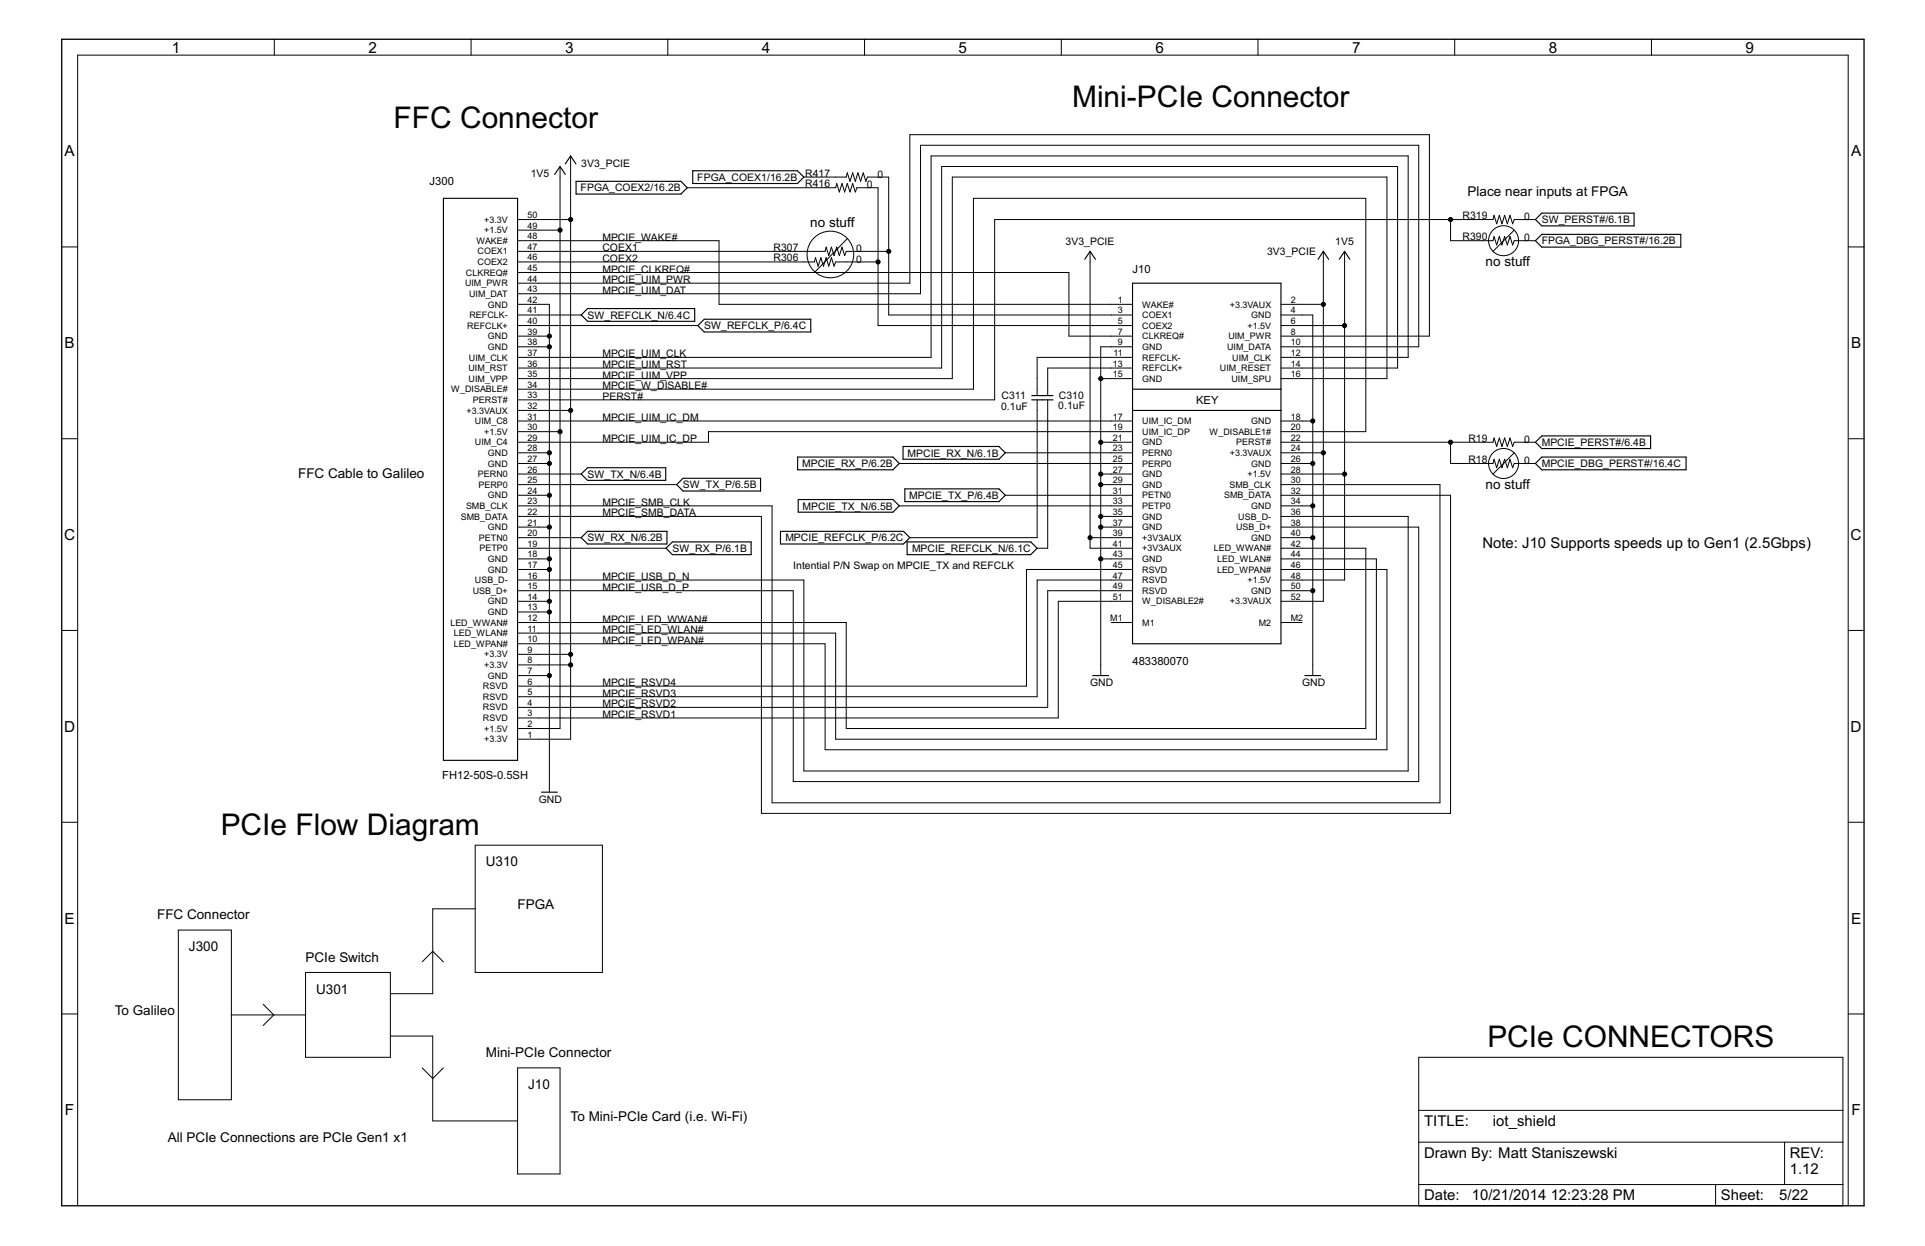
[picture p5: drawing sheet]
<svg xmlns="http://www.w3.org/2000/svg" width="432mm" height="279mm" viewBox="0 0 432 279" stroke-linecap="round" stroke-linejoin="round" font-family="sans-serif">
<g fill="none" stroke="#000" stroke-width=".22">
<path d="M61.5 8.8v3.6M105.7 8.8v3.6M149.8 8.8v3.6M193.9 8.8v3.6M238.1 8.8v3.6M282.2 8.8v3.6M326.3 8.8v3.6M370.4 8.8v3.6M125.6 37.3v126.1h-9.5M128 35v130.8h-11.9M180.3 39.7h9.5l.3-.9 .6 1.9 .6-1.9 .6 1.9 .5-1.9 .6 1.9 .6-1.9 .6 1.9 .4-1h4.7v30.9h54.7M13.8 55.4h3.6"/>
<path d="M116.1 58.7h66.6l.2-.9 .6 1.9 .6-1.9 .6 1.9 .6-1.9 .6 1.9 .6-1.9 .6 1.9 .4-1h9.5M116.1 56.4h69l.2-1 .6 1.9 .6-1.9 .6 1.9 .6-1.9 .6 1.9 .6-1.9 .6 1.9 .3-.9h9.5M116.1 54h45.2v14.2h92.7M116.1 51.6h9.5M116.1 49.2h11.9M154.2 42.1h33.3l.2-1 .6 2 .6-2 .6 2 .6-2 .6 2 .6-2 .6 2 .3-1h4.8v30.9h57M190.1 53.5l-7.4 7.6M244.5 56.4v66.5h9.5M296.8 56.4v78.4h-9.5M301.6 56.4v73.7h-14.3M325.4 49.2v4.8h9.5l.2-1 .6 1.9 .6-1.9 .6 1.9 .6-1.9 .6 1.9 .6-1.9 .6 1.9 .4-.9h4.7M339.7 51.6l-4.8 4.8"/>
<path d="M344.4 49.2h-4.7l-.4 1-.6-1.9-.6 1.9-.6-1.9-.6 1.9-.6-1.9-.6 1.9-.6-1.9-.2 .9h-111.8v40.5h-107M414.6 55.4h3.5M116.1 65.9h90.4v-33.3h111.7v45.2h-30.9M116.1 68.2h7.1v109.4M116.1 70.6h14.3M116.1 73h40.4M116.1 75.4h7.1M116.1 61.1h123.7v14.3h14.2M116.1 63.5h88v-33.3h116.5v45.2h-33.3M116.1 77.8h7.1M254 77.8h-7.1v73.7M287.3 70.6h7.2v80.9"/>
<path d="M287.3 68.2h9.5M287.3 73h14.3M13.8 98.4h3.6M116.1 80.1h92.8v-45.1h107v45.1h-28.6M116.1 82.5h95.1v-45.2h102.3v45.2h-26.2M116.1 84.9h97.5v-45.2h97.5v45.2h-23.8M116.1 96.8h9.5M116.1 87.3h102.3v-42.8h88v52.3h-19.1M116.1 94.4h137.9M116.1 92h11.9M232.6 89.7v30.9h-28.5M235 89.7v33.2h-2.4"/>
<path d="M246.9 84.9h7.1M246.9 99.2h7.1M254 80.1h-21.4v8.6M254 82.5h-19v6.2M254 96.8h-95.1v2.4h-42.8M287.3 94.4h7.2M287.3 99.2h47.6l.2-1 .6 1.9 .6-1.9 .6 1.9 .6-1.9 .6 1.9 .6-1.9 .6 1.9 .4-.9h4.7M325.4 99.2v4.7h9.5l.2-.9 .6 1.9 .6-1.9 .6 1.9 .6-1.9 .6 1.9 .6-1.9 .6 1.9 .4-1h4.7M414.6 98.4h3.5M116.1 101.5h7.1M116.1 103.9h7.1M116.1 106.3h14.3"/>
<path d="M116.1 108.7h35.7M116.1 111.1h7.1M116.1 118.2h7.1M201.7 103.9h52.3M201.7 113.4h52.3M225.5 101.5h28.5M225.5 111.1h28.5M246.9 106.3h7.1M246.9 108.7h7.1M246.9 115.8h7.1M246.9 118.2h7.1M287.3 118.2h30.9v57.1h-140.3v-42.8h-61.8"/>
<path d="M287.3 101.5h9.5M287.3 103.9h7.2M287.3 106.3h14.3M287.3 108.7h35.7v71.3h-149.8v-66.6h-57.1M287.3 111.1h38.1v71.3h-154.6v-66.6h-54.7M287.3 113.4h7.2M287.3 115.8h28.6v57.1h-135.6v-42.8h-64.2M339.7 101.5l-4.8 4.8M116.1 120.6h14.3M116.1 122.9h33.3M116.1 125.3h7.1M116.1 127.7h7.1"/>
<path d="M116.1 134.8h7.1M116.1 137.2h7.1M244.5 120.6h9.5M246.9 125.3h7.1M249.3 139.6h4.7M254 127.7h-23.7v26.2h-114.2M254 130.1h-21.4v26.1h-116.5M254 132.5h-19v26.1h-118.9M254 134.8h-16.6v26.2h-121.3M287.3 120.6h7.2M287.3 122.9h19.1v40.5h-116.6v-23.8h-73.7M287.3 125.3h21.4v40.5h-121.2v-23.8h-71.4"/>
<path d="M287.3 127.7h23.8v40.4h-126v-23.7h-69M287.3 132.5h7.2M287.3 139.6h4.8M13.8 141.4h3.6M116.1 151.5h7.1M116.1 149.1h11.9M116.1 146.7h11.9M414.6 141.4h3.5M13.8 184.4h3.6M106.6 189.5h28.5v28.6h-28.5zM414.6 184.4h3.5M40 208.6h11.9v38h-11.9z"/>
<path d="M68.5 218.1h19.1v19h-19.1zM94.7 215.7l2.4-2.4 2.4 2.4M106.6 203.8h-9.5v19h-9.5M13.8 227.4h3.6M51.9 227.6h16.6M59 225.2l2.4 2.4-2.4 2.4M87.6 232.3h9.5v19.1h19M94.7 239.5l2.4 2.4 2.4-2.4M116.1 239.5h9.5v23.7h-9.5zM318.2 237.1h95.2v33.3h-95.2zM414.6 227.4h3.5M318.2 256.1h95.2"/>
<path d="M318.2 249h95.2M400.3 256.1v9.5M17.4 270.4v-258h397.2v258M318.2 265.6h95.2M384.8 265.6v4.8"/>
<circle cx="186.3" cy="57.1" r="5.2"/>
<circle cx="337.3" cy="54" r="3.4"/>
<circle cx="337.3" cy="103.9" r="3.4"/>
</g>
<g fill="none" stroke="#000" stroke-width=".25">
<path d="M124.4 39.1l1.2-1.8 1.2 1.8M126.8 36.7l1.2-1.7 1.2 1.7M155.4 38.3h23.5l1.4 1.4-1.4 1.4h-23.5zM99.5 44.5h16.6v126h-16.6zM129.2 40.7h23.5l1.5 1.4-1.5 1.4h-23.5zM243.3 58.1l1.2-1.7 1.2 1.7M295.7 58.1l1.1-1.7 1.2 1.7M300.4 58.1l1.2-1.7 1.2 1.7M344.4 49.2l1.4-1.4h20.7v2.9h-20.7zM344.4 54l1.4-1.4h31.2v2.8h-31.2zM130.4 70.6l1.4-1.4h24v2.9h-24zM156.5 73l1.5-1.4h23.9v2.8h-23.9z"/>
<path d="M254 63.5h33.3v80.9h-33.3zM231.4 89.7h4.8M231.4 88.7h4.8M254 87.3h33.3M254 92h33.3M344.4 99.2l1.4-1.5h24.4v2.9h-24.4zM130.4 106.3l1.4-1.4h17.5v2.8h-17.5zM151.8 108.7l1.4-1.4h17.4v2.8h-17.4zM175.1 119.1h27.6l1.4 1.5-1.4 1.4h-27.6zM178.9 102.5h21.4l1.4 1.4-1.4 1.4h-21.4zM179 112h21.3l1.4 1.4-1.4 1.5h-21.3zM202.6 100.1h21.5l1.4 1.4-1.4 1.5h-21.5z"/>
<path d="M203 109.6h21.1l1.4 1.5-1.4 1.4h-21.1zM344.4 103.9l1.4-1.4h32.4v2.8h-32.4zM130.4 120.6l1.4-1.5h17.8v2.9h-17.8zM149.4 122.9l1.4-1.4h17.7v2.9h-17.7zM203.5 121.5h27.7l1.4 1.4-1.4 1.5h-27.7zM245.1 151.5h3.6M292.7 151.5h3.5M121.5 177.6h3.5"/>
</g>
<path d="M13.8 8.8h404.3v261.6h-404.3z" fill="none" stroke="#000" stroke-width=".3"/>
<g fill="#000" stroke="#000" stroke-width=".22">
<circle cx="125.6" cy="51.6" r=".47"/>
<circle cx="128" cy="49.2" r=".47"/>
<circle cx="197" cy="58.7" r=".47"/>
<circle cx="199.3" cy="56.4" r=".47"/>
<circle cx="325.4" cy="49.2" r=".47"/>
<circle cx="123.2" cy="75.4" r=".47"/>
<circle cx="123.2" cy="77.8" r=".47"/>
<circle cx="296.8" cy="68.2" r=".47"/>
<circle cx="301.6" cy="73" r=".47"/>
<circle cx="125.6" cy="96.8" r=".47"/>
<circle cx="128" cy="92" r=".47"/>
<circle cx="246.9" cy="99.2" r=".47"/>
<circle cx="246.9" cy="84.9" r=".47"/>
<circle cx="294.5" cy="94.4" r=".47"/>
<circle cx="325.4" cy="99.2" r=".47"/>
<circle cx="123.2" cy="101.5" r=".47"/>
<circle cx="123.2" cy="103.9" r=".47"/>
<circle cx="123.2" cy="111.1" r=".47"/>
<circle cx="123.2" cy="118.2" r=".47"/>
<circle cx="246.9" cy="118.2" r=".47"/>
<circle cx="246.9" cy="106.3" r=".47"/>
<circle cx="246.9" cy="115.8" r=".47"/>
<circle cx="246.9" cy="108.7" r=".47"/>
<circle cx="294.5" cy="103.9" r=".47"/>
<circle cx="294.5" cy="113.4" r=".47"/>
<circle cx="296.8" cy="101.5" r=".47"/>
<circle cx="301.6" cy="106.3" r=".47"/>
<circle cx="123.2" cy="127.7" r=".47"/>
<circle cx="123.2" cy="134.8" r=".47"/>
<circle cx="123.2" cy="125.3" r=".47"/>
<circle cx="123.2" cy="137.2" r=".47"/>
<circle cx="244.5" cy="120.6" r=".47"/>
<circle cx="246.9" cy="125.3" r=".47"/>
<circle cx="294.5" cy="132.5" r=".47"/>
<circle cx="294.5" cy="120.6" r=".47"/>
<circle cx="123.2" cy="151.5" r=".47"/>
<circle cx="128" cy="146.7" r=".47"/>
<circle cx="128" cy="149.1" r=".47"/>
</g>
<g font-size="7.5">
<text x="88.3" y="28.8">FFC Connector</text>
<text x="240.5" y="24">Mini-PCIe Connector</text>
<text x="49.5" y="187.2">PCIe Flow Diagram</text>
<text x="333.6" y="234.7">PCIe CONNECTORS</text>
</g>
<g font-size="3.8">
<text x="38.5" y="11.8">1</text>
<text x="82.7" y="11.8">2</text>
<text x="126.8" y="11.8">3</text>
<text x="170.9" y="11.8">4</text>
<text x="215" y="11.8">5</text>
<text x="259.2" y="11.8">6</text>
<text x="303.3" y="11.8">7</text>
<text x="347.4" y="11.8">8</text>
<text x="391.5" y="11.8">9</text>
<text x="14.5" y="35.1">A</text>
<text x="415.2" y="35.1">A</text>
<text x="14.5" y="78.1">B</text>
<text x="415.2" y="78.1">B</text>
<text x="14.4" y="121.1">C</text>
<text x="415.1" y="121.1">C</text>
<text x="14.4" y="164.1">D</text>
<text x="415.1" y="164.1">D</text>
<text x="14.5" y="207.1">E</text>
<text x="415.2" y="207.1">E</text>
<text x="14.6" y="250.1">F</text>
<text x="415.3" y="250.1">F</text>
</g>
<g font-size="3.7">
<text x="332.5" y="122.9">Note: J10 Supports speeds up to Gen1 (2.5Gbps)</text>
<text x="319.4" y="252.5">TITLE:</text>
<text x="334.9" y="252.5">iot_shield</text>
<text x="319.4" y="259.7">Drawn By: Matt Staniszewski</text>
<text x="401.5" y="259.7">REV:</text>
<text x="401.5" y="263.2">1.12</text>
<text x="319.4" y="269.2">Date:</text>
<text x="330.1" y="269.2">10/21/2014</text>
<text x="347.8" y="269.2">12:23:28 PM</text>
<text x="386" y="269.2">Sheet:</text>
<text x="399.1" y="269.2">5/22</text>
</g>
<g font-size="3.4">
<text x="329.2" y="43.9">Place near inputs at FPGA</text>
<text x="181.7" y="51">no stuff</text>
<text x="333.2" y="59.7">no stuff</text>
<text x="66.9" y="107.3">FFC Cable to Galileo</text>
<text x="333.2" y="109.6">no stuff</text>
<text x="109" y="194.3">U310</text>
<text x="116.1" y="203.8">FPGA</text>
<text x="35.2" y="206.2">FFC Connector</text>
<text x="42.4" y="213.3">J300</text>
<text x="68.5" y="215.7">PCIe Switch</text>
<text x="25.7" y="227.6">To Galileo</text>
<text x="70.9" y="222.8">U301</text>
<text x="109" y="237.1">Mini-PCIe Connector</text>
<text x="118.5" y="244.2">J10</text>
<text x="128" y="251.4">To Mini-PCIe Card (i.e. Wi-Fi)</text>
<text x="37.6" y="256.1">All PCIe Connections are PCIe Gen1 x1</text>
</g>
<g font-size="2.8">
<text x="96.4" y="41.5">J300</text>
<text x="254" y="61.1">J10</text>
<text x="268.3" y="90.5">KEY</text>
<text x="254" y="149.1">483380070</text>
<text x="99.2" y="174.7">FH12-50S-0.5SH</text>
</g>
<g font-size="2.6">
<text x="119" y="39.7">1V5</text>
<text x="130.4" y="37.3">3V3_PCIE</text>
<text x="156.4" y="40.6">FPGA_COEX1/16.2B</text>
<text x="180.6" y="39.6">R417</text>
<text x="180.6" y="42">R416</text>
<text x="196.8" y="39.8">0</text>
<text x="130.2" y="42.9">FPGA_COEX2/16.2B</text>
<text x="194.5" y="42.2">0</text>
<text x="135.1" y="54">MPCIE_WAKE#</text>
<text x="328.1" y="49.1">R319</text>
<text x="328.1" y="53.9">R390</text>
<text x="341.9" y="49.4">0</text>
<text x="345.8" y="50.1">SW_PERST#/6.1B</text>
<text x="135.1" y="58.7">COEX2</text>
<text x="135.1" y="56.4">COEX1</text>
<text x="173.5" y="58.6">R306</text>
<text x="173.5" y="56.2">R307</text>
<text x="192.1" y="58.9">0</text>
<text x="192.1" y="56.5">0</text>
<text x="239" y="54.8">3V3_PCIE</text>
<text x="284.2" y="57.2">3V3_PCIE</text>
<text x="299.5" y="54.8">1V5</text>
<text x="341.9" y="54.1">0</text>
<text x="345.8" y="54.8">FPGA_DBG_PERST#/16.2B</text>
<text x="135.1" y="65.9">MPCIE_UIM_DAT</text>
<text x="135.1" y="63.5">MPCIE_UIM_PWR</text>
<text x="135.1" y="61.1">MPCIE_CLKREQ#</text>
<text x="131.8" y="71.5">SW_REFCLK_N/6.4C</text>
<text x="158" y="73.8">SW_REFCLK_P/6.4C</text>
<text x="135.1" y="82.5">MPCIE_UIM_RST</text>
<text x="135.1" y="80.1">MPCIE_UIM_CLK</text>
<text x="135.1" y="89.7">PERST#</text>
<text x="135.1" y="87.3">MPCIE_W_DISABLE#</text>
<text x="135.1" y="84.9">MPCIE_UIM_VPP</text>
<text x="224.7" y="89.5">C311</text>
<text x="237.5" y="89.5">C310</text>
<text x="135.1" y="94.4">MPCIE_UIM_IC_DM</text>
<text x="224.5" y="91.9">0.1uF</text>
<text x="237.4" y="91.7">0.1uF</text>
<text x="135.1" y="99.2">MPCIE_UIM_IC_DP</text>
<text x="329.4" y="99">R19</text>
<text x="341.9" y="99.3">0</text>
<text x="345.8" y="100">MPCIE_PERST#/6.4B</text>
<text x="131.8" y="107.1">SW_TX_N/6.4B</text>
<text x="179.9" y="104.8">MPCIE_RX_P/6.2B</text>
<text x="203.6" y="102.4">MPCIE_RX_N/6.1B</text>
<text x="329.4" y="103.8">R18</text>
<text x="341.9" y="104.1">0</text>
<text x="345.8" y="104.8">MPCIE_DBG_PERST#/16.4C</text>
<text x="135.1" y="113.4">MPCIE_SMB_CLK</text>
<text x="153.2" y="109.5">SW_TX_P/6.5B</text>
<text x="203.9" y="111.9">MPCIE_TX_P/6.4B</text>
<text x="135.1" y="115.8">MPCIE_SMB_DATA</text>
<text x="180" y="114.3">MPCIE_TX_N/6.5B</text>
<text x="131.8" y="121.4">SW_RX_N/6.2B</text>
<text x="150.8" y="123.8">SW_RX_P/6.1B</text>
<text x="176.2" y="121.4">MPCIE_REFCLK_P/6.2C</text>
<text x="204.6" y="123.8">MPCIE_REFCLK_N/6.1C</text>
<text x="135.1" y="130.1">MPCIE_USB_D_N</text>
<text x="177.9" y="127.7">Intential P/N Swap on MPCIE_TX and REFCLK</text>
<text x="135.1" y="132.5">MPCIE_USB_D_P</text>
<text x="135.1" y="139.6">MPCIE_LED_WWAN#</text>
<text x="135.1" y="142">MPCIE_LED_WLAN#</text>
<text x="135.1" y="144.3">MPCIE_LED_WPAN#</text>
<text x="135.1" y="153.9">MPCIE_RSVD4</text>
<text x="244.5" y="153.9">GND</text>
<text x="292.1" y="153.9">GND</text>
<text x="135.1" y="161">MPCIE_RSVD1</text>
<text x="135.1" y="158.6">MPCIE_RSVD2</text>
<text x="135.1" y="156.2">MPCIE_RSVD3</text>
<text x="120.9" y="180">GND</text>
</g>
<g font-size="2.2">
<text x="108.6" y="52.3">+1.5V</text>
<text x="108.6" y="49.9">+3.3V</text>
<text x="118.3" y="53.6">48</text>
<text x="118.3" y="51.3">49</text>
<text x="118.3" y="48.9">50</text>
<text x="106.9" y="54.7">WAKE#</text>
<text x="107.1" y="59.4">COEX2</text>
<text x="107.1" y="57.1">COEX1</text>
<text x="118.3" y="58.4">46</text>
<text x="118.3" y="56">47</text>
<text x="104.3" y="64.2">UIM_PWR</text>
<text x="104.5" y="61.8">CLKREQ#</text>
<text x="118.3" y="65.5">43</text>
<text x="118.3" y="63.2">44</text>
<text x="118.3" y="60.8">45</text>
<text x="105.2" y="66.6">UIM_DAT</text>
<text x="105.3" y="71.3">REFCLK-</text>
<text x="109.4" y="69">GND</text>
<text x="118.3" y="70.3">41</text>
<text x="118.3" y="67.9">42</text>
<text x="250.7" y="67.9">1</text>
<text x="250.7" y="70.3">3</text>
<text x="256.2" y="69">WAKE#</text>
<text x="256.2" y="71.3">COEX1</text>
<text x="275.9" y="69">+3.3VAUX</text>
<text x="280.7" y="71.3">GND</text>
<text x="289.5" y="67.9">2</text>
<text x="289.5" y="70.3">4</text>
<text x="104.8" y="73.7">REFCLK+</text>
<text x="109.4" y="76.1">GND</text>
<text x="118.3" y="77.4">38</text>
<text x="118.3" y="75.1">39</text>
<text x="118.3" y="72.7">40</text>
<text x="250.7" y="72.7">5</text>
<text x="250.7" y="75.1">7</text>
<text x="250.7" y="77.4">9</text>
<text x="256.2" y="73.7">COEX2</text>
<text x="256.2" y="76.1">CLKREQ#</text>
<text x="275.5" y="76.1">UIM_PWR</text>
<text x="279.9" y="73.7">+1.5V</text>
<text x="289.5" y="72.7">6</text>
<text x="289.5" y="75.1">8</text>
<text x="289.5" y="77.4">10</text>
<text x="105.1" y="83.2">UIM_RST</text>
<text x="105.2" y="80.8">UIM_CLK</text>
<text x="109.4" y="78.5">GND</text>
<text x="118.3" y="82.2">36</text>
<text x="118.3" y="79.8">37</text>
<text x="249.6" y="82.2">13</text>
<text x="249.8" y="79.8">11</text>
<text x="256.2" y="78.5">GND</text>
<text x="256.2" y="80.9">REFCLK-</text>
<text x="256.2" y="83.2">REFCLK+</text>
<text x="273.6" y="83.2">UIM_RESET</text>
<text x="275.3" y="78.5">UIM_DATA</text>
<text x="276.4" y="80.8">UIM_CLK</text>
<text x="289.5" y="79.8">12</text>
<text x="289.5" y="82.2">14</text>
<text x="101.2" y="88">W_DISABLE#</text>
<text x="105.1" y="85.6">UIM_VPP</text>
<text x="118.3" y="89.3">33</text>
<text x="118.3" y="86.9">34</text>
<text x="118.3" y="84.6">35</text>
<text x="249.6" y="84.6">15</text>
<text x="256.2" y="85.6">GND</text>
<text x="276.2" y="85.6">UIM_SPU</text>
<text x="289.5" y="84.6">16</text>
<text x="104.7" y="92.7">+3.3VAUX</text>
<text x="106.1" y="90.4">PERST#</text>
<text x="106.5" y="95.1">UIM_C8</text>
<text x="118.3" y="94.1">31</text>
<text x="118.3" y="91.7">32</text>
<text x="249.6" y="94.1">17</text>
<text x="256.2" y="95.1">UIM_IC_DM</text>
<text x="280.7" y="95.1">GND</text>
<text x="289.5" y="94.1">18</text>
<text x="106.5" y="99.9">UIM_C4</text>
<text x="108.6" y="97.5">+1.5V</text>
<text x="118.3" y="101.2">28</text>
<text x="118.3" y="98.8">29</text>
<text x="118.3" y="96.5">30</text>
<text x="249.6" y="96.5">19</text>
<text x="249.6" y="98.8">21</text>
<text x="249.6" y="101.2">23</text>
<text x="256.2" y="97.5">UIM_IC_DP</text>
<text x="256.2" y="99.9">GND</text>
<text x="271.3" y="97.5">W_DISABLE1#</text>
<text x="277.3" y="99.9">PERST#</text>
<text x="289.5" y="96.5">20</text>
<text x="289.5" y="98.8">22</text>
<text x="289.5" y="101.2">24</text>
<text x="107.2" y="107">PERN0</text>
<text x="109.4" y="104.6">GND</text>
<text x="109.4" y="102.2">GND</text>
<text x="118.3" y="106">26</text>
<text x="118.3" y="103.6">27</text>
<text x="249.6" y="103.6">25</text>
<text x="249.6" y="106">27</text>
<text x="256.2" y="102.3">PERN0</text>
<text x="256.2" y="104.6">PERP0</text>
<text x="256.2" y="107">GND</text>
<text x="275.9" y="102.2">+3.3VAUX</text>
<text x="279.9" y="107">+1.5V</text>
<text x="280.7" y="104.6">GND</text>
<text x="289.5" y="103.6">26</text>
<text x="289.5" y="106">28</text>
<text x="107.3" y="109.4">PERP0</text>
<text x="109.4" y="111.8">GND</text>
<text x="118.3" y="113.1">23</text>
<text x="118.3" y="110.7">24</text>
<text x="118.3" y="108.3">25</text>
<text x="249.6" y="108.3">29</text>
<text x="249.6" y="110.7">31</text>
<text x="249.6" y="113.1">33</text>
<text x="256.2" y="109.4">GND</text>
<text x="256.2" y="111.8">PETN0</text>
<text x="274.6" y="111.8">SMB_DATA</text>
<text x="275.8" y="109.4">SMB_CLK</text>
<text x="289.5" y="108.3">30</text>
<text x="289.5" y="110.7">32</text>
<text x="289.5" y="113.1">34</text>
<text x="103.4" y="116.5">SMB_DATA</text>
<text x="104.5" y="114.1">SMB_CLK</text>
<text x="109.4" y="118.9">GND</text>
<text x="118.3" y="117.9">21</text>
<text x="118.3" y="115.5">22</text>
<text x="249.6" y="115.5">35</text>
<text x="249.6" y="117.9">37</text>
<text x="256.2" y="114.1">PETP0</text>
<text x="256.2" y="116.5">GND</text>
<text x="256.2" y="118.9">GND</text>
<text x="277.3" y="118.9">USB_D+</text>
<text x="277.8" y="116.5">USB_D-</text>
<text x="280.7" y="114.1">GND</text>
<text x="289.5" y="115.5">36</text>
<text x="289.5" y="117.9">38</text>
<text x="107.4" y="121.3">PETN0</text>
<text x="107.5" y="123.6">PETP0</text>
<text x="118.3" y="125">18</text>
<text x="118.3" y="122.6">19</text>
<text x="118.3" y="120.2">20</text>
<text x="249.6" y="120.2">39</text>
<text x="249.6" y="122.6">41</text>
<text x="249.6" y="125">43</text>
<text x="256.2" y="121.3">+3V3AUX</text>
<text x="256.2" y="123.7">+3V3AUX</text>
<text x="272.3" y="123.6">LED_WWAN#</text>
<text x="280.7" y="121.3">GND</text>
<text x="289.5" y="120.2">40</text>
<text x="289.5" y="122.6">42</text>
<text x="289.5" y="125">44</text>
<text x="106.5" y="130.8">USB_D-</text>
<text x="109.4" y="128.4">GND</text>
<text x="109.4" y="126">GND</text>
<text x="118.3" y="129.7">16</text>
<text x="118.3" y="127.4">17</text>
<text x="249.6" y="127.4">45</text>
<text x="249.6" y="129.7">47</text>
<text x="256.2" y="126">GND</text>
<text x="256.2" y="128.4">RSVD</text>
<text x="256.2" y="130.8">RSVD</text>
<text x="273" y="128.4">LED_WPAN#</text>
<text x="273.1" y="126">LED_WLAN#</text>
<text x="279.9" y="130.8">+1.5V</text>
<text x="289.5" y="127.4">46</text>
<text x="289.5" y="129.7">48</text>
<text x="106" y="133.2">USB_D+</text>
<text x="109.4" y="137.9">GND</text>
<text x="109.4" y="135.5">GND</text>
<text x="118.3" y="136.9">13</text>
<text x="118.3" y="134.5">14</text>
<text x="118.3" y="132.1">15</text>
<text x="249.6" y="132.1">49</text>
<text x="249.6" y="134.5">51</text>
<text x="256.2" y="133.2">RSVD</text>
<text x="256.2" y="135.5">W_DISABLE2#</text>
<text x="275.9" y="135.5">+3.3VAUX</text>
<text x="280.7" y="133.2">GND</text>
<text x="289.5" y="132.1">50</text>
<text x="289.5" y="134.5">52</text>
<text x="101" y="140.3">LED_WWAN#</text>
<text x="101.8" y="142.7">LED_WLAN#</text>
<text x="118.3" y="141.6">11</text>
<text x="118.3" y="139.3">12</text>
<text x="249.1" y="139.3">M1</text>
<text x="256.2" y="140.3">M1</text>
<text x="282.4" y="140.3">M2</text>
<text x="289.5" y="139.3">M2</text>
<text x="101.8" y="145.1">LED_WPAN#</text>
<text x="108.6" y="149.8">+3.3V</text>
<text x="108.6" y="147.4">+3.3V</text>
<text x="118.3" y="148.8">8</text>
<text x="118.3" y="146.4">9</text>
<text x="118.3" y="144">10</text>
<text x="108.3" y="154.6">RSVD</text>
<text x="109.4" y="152.2">GND</text>
<text x="118.3" y="155.9">5</text>
<text x="118.3" y="153.5">6</text>
<text x="118.3" y="151.1">7</text>
<text x="108.3" y="161.7">RSVD</text>
<text x="108.3" y="159.3">RSVD</text>
<text x="108.3" y="156.9">RSVD</text>
<text x="118.3" y="160.7">3</text>
<text x="118.3" y="158.3">4</text>
<text x="108.6" y="166.5">+3.3V</text>
<text x="108.6" y="164.1">+1.5V</text>
<text x="118.3" y="165.4">1</text>
<text x="118.3" y="163">2</text>
</g>
</svg>
